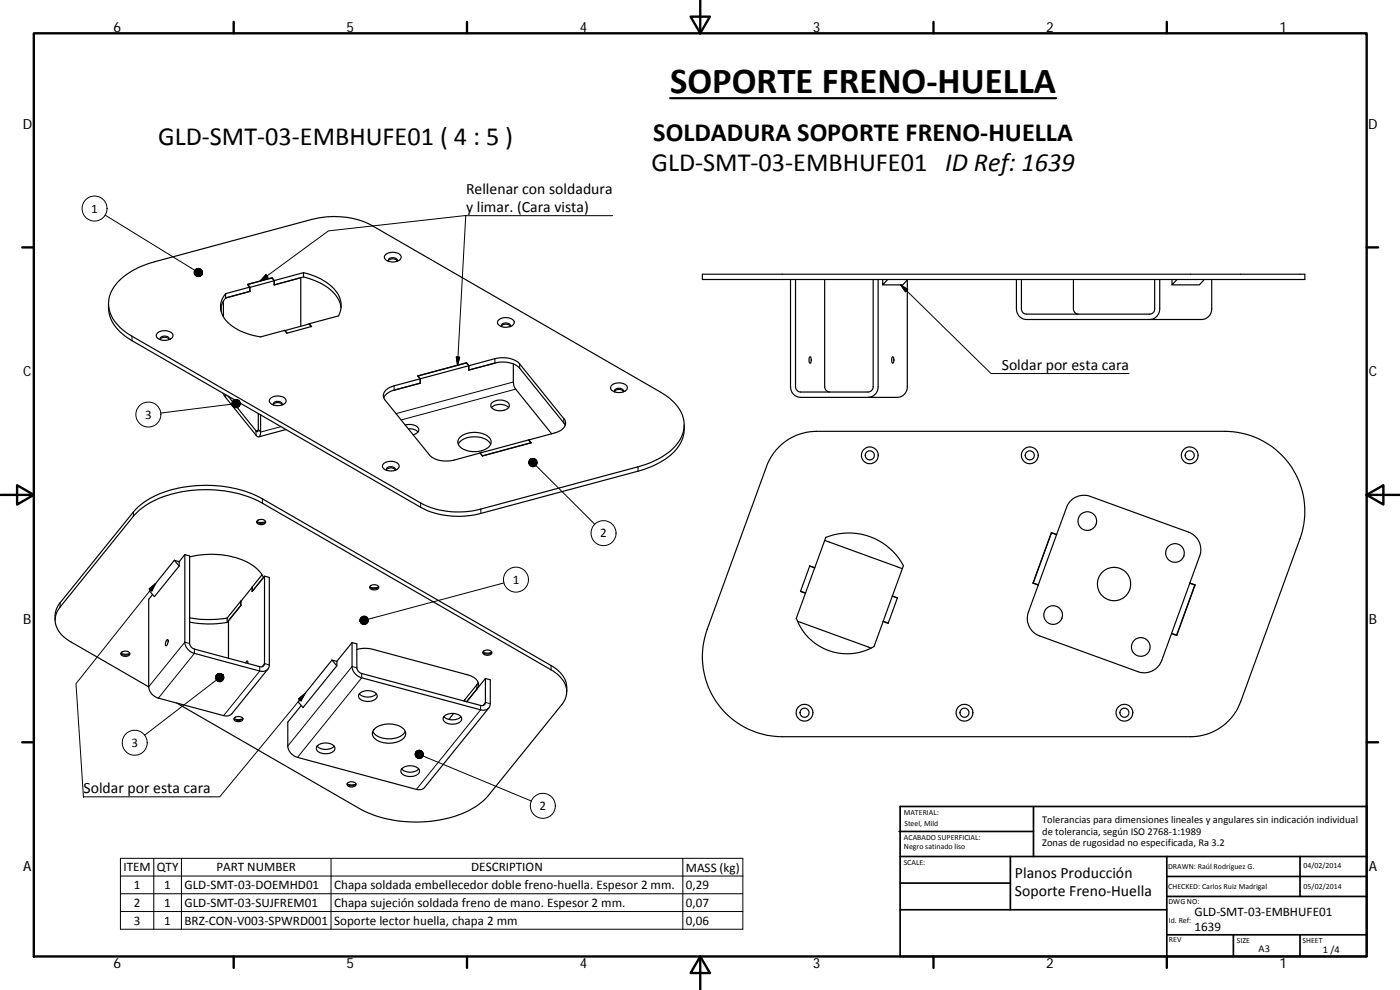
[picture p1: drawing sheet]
<svg xmlns="http://www.w3.org/2000/svg" width="420mm" height="297mm" viewBox="0 0 420 297" stroke-linecap="round" stroke-linejoin="round" font-family="sans-serif">
<g fill="none" stroke="#000" stroke-width=".36">
<path d="M115.7 76.4a3.3 3.3 0 0 1 4.7 .6 2.51 2.51 0 0 1-3.6 1.5 1.29 1.29 0 0 1-1.2-.7 1.29 1.29 0 0 1 .1-1.4zM116.6 78.3a1.7 1.7 0 0 1 2.6 0M116.6 78.4a.97 .97 0 0 1 .4-1 .97 .97 0 0 1 1-.1 .86 .86 0 0 1 .9 .2 .86 .86 0 0 1 .2 .9M32.6 91.1a11.4 11.4 0 0 0 6.2 10.6l87.4 50.5a25.3 25.3 0 0 0 18.1 1.9l47.2-12.7a21 21 0 0 0 12.4-7.9 9.4 9.4 0 0 0 1.4-6M36.1 83.9a24.3 24.3 0 0 1 10.3-5.4l47.2-12.7a25.5 25.5 0 0 1 18.1 1.9l86.6 50a11.9 11.9 0 0 1 7 9.8 12.1 12.1 0 0 1-7.1 9.8l-2.7 1.4-4 1.4-47.2 12.6a25.1 25.1 0 0 1-18.1-1.8l-86.6-50a12 12 0 0 1-7-9.8 9.9 9.9 0 0 1 3.5-7.2zM47.3 99.9a3.3 3.3 0 0 1 4.6 .6 2.17 2.17 0 0 1-2.8 1.6 1.73 1.73 0 0 1-2.1-1.8zM66.4 91.9v1.6M67 90.3v4.7M67.7 89.4l-.7 1.1-.8 2.2M67.7 88.1a6.3 6.3 0 0 0 1.8 9.6 19.7 19.7 0 0 0 8.7 3.4l7.2-2 .7 .9M67.7 88.1v1.3M74.3 85.4l.7 .8"/>
<path d="M74.3 85.4h.1M74.9 87.4h.1M74.9 86.1l-7.2 2M74.9 86.1v1.3l-7.2 2M75 86.2v1.2M75 87.4l-7.3 2M81.7 83.5v-.2l-7.4 2 .6 .8M81.7 83.3l.6 .9v1.3M82.3 85.5l8-2.2v14.6M82.3 84.2l-.7-.8-7.3 2M82.3 85.4v.1M82.3 85.5l8.8-2.4a15.6 15.6 0 0 1 10.6 6.9l.7 2.3"/>
<path d="M85.5 99.2h.1M85.5 99.2l.6 .8M91.1 81.8a15.5 15.5 0 0 1 10.6 7 6.6 6.6 0 0 1-.1 6l-8.8 2.3M91.1 81.8v1.3M91.1 81.8l-16.1 4.4M92.8 97.1l.7 .9-7.4 2M92.8 97.1v.2M93.4 98l-.7-.8-7.2 2M149.5 96.2a3.3 3.3 0 0 1 4.8 .3 1.97 1.97 0 0 1-2.4 1.7 1.92 1.92 0 0 1-2.5-1.8zM150.5 97.9a1.78 1.78 0 0 1 2.7 0M150.6 98a.97 .97 0 0 1 .3-1 .97 .97 0 0 1 1.1-.1 .88 .88 0 0 1 1 1.1M210.8 82.3h180.8v1.6h-180.8z"/>
<path d="M237.1 83.9l.1 .1M237.2 83.9v32.1a3.1 3.1 0 0 0 3.1 3.2h29a3.2 3.2 0 0 0 3-3.2v-32M238.7 83.9v32.1a1.61 1.61 0 0 0 1.6 1.6h20.3a1.58 1.58 0 0 0 1.5-1.6v-32.1M247.5 83.9v32.1a1.61 1.61 0 0 0 1.5 1.6M263.5 83.9v32.1a3.1 3.1 0 0 1-2.9 3.2M264.9 83.9v1.6l1.5-1.6M272.4 83.9l-1.5 1.6h-6M305 83.9v8.7a3.1 3.1 0 0 0 3 3.3h52.6a3.1 3.1 0 0 0 3.1-3.3v-8.7M306.5 83.9v8.7a1.54 1.54 0 0 0 1.5 1.7h37a1.51 1.51 0 0 0 1.5-1.7v-8.7M322.1 83.9v8.7a1.54 1.54 0 0 0 1.5 1.7M348.1 83.9v8.7a3.1 3.1 0 0 1-3.1 3.3M351.7 83.9v1.6l1.5-1.6"/>
<path d="M361.4 83.9l-1.5 1.6h-8.2M48.1 101.8a1.74 1.74 0 0 1 2.6 0M48.2 101.9a.97 .97 0 0 1 .3-1 .97 .97 0 0 1 1-.1 .89 .89 0 0 1 1.2 1.1M67 118l.7 1.3 9.1 11.3a.67 .67 0 0 0 .8 .5 .67 .67 0 0 0 .6-.8v-5.8M68.4 118.8l8.4 10.5a.35 .35 0 0 0 .5 .2 .35 .35 0 0 0 .2-.5v-4.9M81.2 119.5a3.3 3.3 0 0 1 4.6 .6 2.16 2.16 0 0 1-2.8 1.6 1.76 1.76 0 0 1-2.1-1.8zM125.5 112.8l.6 .8v1.4M125.5 112.8v.1M126.1 114.9v.1M126.1 115l-7.8 2.1a4.5 4.5 0 0 0-3.1 2.3M140 109l-14.6 3.8 .7 .9v1.3M140 108.8l.7 .9"/>
<path d="M140.7 109.7l-22.4 6.1a3.4 3.4 0 0 0-3.2 3.3l.5 1 13.3 16.4a7.6 7.6 0 0 0 7.4 1.5l7.7-2.1 .8 .9 14.6-3.9-.7-.9M140.7 109.7l-.7-.8-14.5 3.9M140.7 110.9v.1M140.7 109.7l7.8-2.1a7.7 7.7 0 0 1 7.5 1.6l13.2 16.4a2.53 2.53 0 0 1-1.7 4l-8.8 2.4M140.7 109.7v1.3M148.5 108.9l-7.8 2.1v-1.3M148.5 108.9l-7.8 2.1M148.5 108.9a7.9 7.9 0 0 1 7.5 1.6l13.6 17.1M154.1 109.2v5.7l.3 1.3 11.2 14M183.6 115.6a3.3 3.3 0 0 1 4.6 .5 2.14 2.14 0 0 1-2.8 1.7 1.73 1.73 0 0 1-2.1-1.8zM184.4 117.5a1.72 1.72 0 0 1 2.7 0M184.5 117.6a.96 .96 0 0 1 .3-1 .96 .96 0 0 1 1.1-.1 .91 .91 0 0 1 1.1 1.1"/>
<path d="M243 107.1a.93 .93 0 0 1 .4 1.4l-.1 .4a1.2 1.2 0 0 1-.3-1.8zM267.8 107.1a1.21 1.21 0 0 1 .1 1.9l-.3-1zM82 121.4a1.76 1.76 0 0 1 2.7 0M82.1 121.5a1 1 0 0 1 .4-.9 1 1 0 0 1 1-.2 .89 .89 0 0 1 1.1 1.1M85.8 128.9l-8.1 2.2M115.2 139.1a3.3 3.3 0 0 1 4.6 .6 2.21 2.21 0 0 1-2.8 1.6 1.79 1.79 0 0 1-2.2-1.8zM121.6 127.5a3.1 3.1 0 0 1 4.1 1.5 1.95 1.95 0 0 1-1.7 1.5M122.5 128.7a3.5 3.5 0 0 1 2.9 .9M137.5 133.3a6.1 6.1 0 0 1 6.7-2.1 4.2 4.2 0 0 1 3.1 2.1M138.1 131.2a7 7 0 0 1 8.9 .3 2.27 2.27 0 0 1-1.6 3.4 7.3 7.3 0 0 1-7.5-1 1.88 1.88 0 0 1 .2-2.7zM144.1 135.9l.7 .9M144.1 135.9v.1"/>
<path d="M144.8 136.8h.1M147.5 122.3a3.9 3.9 0 0 1 5.1 0M147.6 120.9a3.8 3.8 0 0 1 5.1 .2 1.5 1.5 0 0 1-1.5 2 3.3 3.3 0 0 1-3.9-1.3zM158.7 132v.1M159.3 132.8l-14.5 4M159.3 132.8l-.7-.8-14.5 3.9M159.3 132.8v.1M233.7 134.2a15.9 15.9 0 0 1 11.4-4.8h122.5a24 24 0 0 1 22.6 32.2l-17.8 48.9a16 16 0 0 1-15.1 10.5h-122.5a24 24 0 0 1-22.6-32.2l18.2-49.8 1.4-2.5zM77.1 156.5a1.78 1.78 0 0 0 2.6 0M77.1 156.6l1.1 .2 1.4-.2M77.2 156.2a1.57 1.57 0 0 1 2.5 .6 1.57 1.57 0 0 1-2.7-.3zM116 141a1.72 1.72 0 0 1 2.6 0"/>
<path d="M116 141.1a.99 .99 0 0 1 .4-1 .99 .99 0 0 1 1-.1 .88 .88 0 0 1 1.1 1.1M315.6 159.9l-5.5 15M315.6 159.9l1.5 .5M315.6 159.8v.1M45.8 178.4l-1.2 1.4v26.3a3.9 3.9 0 0 0 2.9 3.4l19.6 5.2a2.28 2.28 0 0 0 2.5-.6l10.8-13.4M52.3 168.1l1.5 1.7M52.3 168.1l1.5 .4M52.3 168.1l-7.4 9.2 1.4 1.7 7.5-9.2M53.8 168.5v1.3M55.5 166.4l-1.7 2.1M55.5 166.4v26.3a3.9 3.9 0 0 0 2.8 3.3l19.6 5.3a2.05 2.05 0 0 0 2.9-1.8v-26.3l-1.4-.3-3.7 4.6M55.5 166.4l1.4 .4v26.3a2 2 0 0 0 1.4 1.7l19.6 5.2a1.04 1.04 0 0 0 1.5-.9v-26.2"/>
<path d="M56.9 167.1a24.8 24.8 0 0 1 19.2 2.7l2 1.9 1 1.5-3.4 4.2M75.7 176.2h.1M75.7 176.2l-3.4 4.2M78.6 172.5l-2.9 3.6v1.4M111 176a1.74 1.74 0 0 0 2.7 0M111 175.9a1.56 1.56 0 0 1 2.7 .4 1.66 1.66 0 0 1-2.7 0zM111.1 176.2l1 .2 1.4-.2M243 169.9l1.5 .4-1.5-.5-2.8 7.7 1.5 .5-1.4-.6M247.5 162.1l23.3 8.5M269.3 179.5l-1.5-.7 1.5 .6-2.8 7.6-1.5-.5M310.1 174.9l1.5 .6M310.1 174.9v.1"/>
<path d="M311.6 175.6l-3 8a5.6 5.6 0 0 0 3.4 7.2l29.4 10.7a5.6 5.6 0 0 0 7.2-3.3l3-8.1M311.6 175.5v.1M317.1 160.4l-5.5 15.1M317.1 160.4l-1.6-.6-5.5 15.2 1.6 .6M317.1 160.4l3-8.1a5.5 5.5 0 0 1 7.1-3.4l29.5 10.8a5.6 5.6 0 0 1 3.3 7.1l-2.9 8.1M317.1 160.4h.1M357.1 175l-5.5 15M357.1 175l1.5 .5M357.1 174.9l1.6 .6-5.5 15.2-1.6-.6M357.1 174.9v.1M358.6 175.5l-5.5 15.1M358.6 175.5h.1"/>
<path d="M16.5 186.1a6.8 6.8 0 0 1 1.5-5.3l22-27.2a26.6 26.6 0 0 1 18.2-7.8 36.2 36.2 0 0 1 20.5 3.9l86.7 50a7.9 7.9 0 0 1 4.7 7.8M36.3 196a1.7 1.7 0 0 0 2.6 0M36.4 196.1l1.1 .2 1.4-.2M36.5 195.7a1.57 1.57 0 0 1 2.5 .6 1.7 1.7 0 0 1-2.8-.1zM50.1 192l.1-.1a1.24 1.24 0 0 1-.4 1.8l-.2-.6zM56.9 185.4a32.3 32.3 0 0 0 11.3 0v1.4M72.3 180.4l-4.1 5M72.3 180.4v1.3l-4.1 5.1a30.9 30.9 0 0 1-11.3-.2M72.3 180.4h.1M72.3 180.4v1.3l-3.7 4.5v11.3M73.8 198.9l.5-.6v.8M99.6 198.1l-10.1 12.5 1.4 1.7 10.2-12.5"/>
<path d="M99.6 198.1l1.5 .3M99.6 198.1l1.5 1.7M101.1 198.4v1.4M105.7 192.8l-4.6 5.6M105.7 192.8l1.4 .4v7.2a1.98 1.98 0 0 0 1.5 1.7l35.6 9.6a1.03 1.03 0 0 0 1.5-.9v-7.2M105.7 192.8v7.2a3.9 3.9 0 0 0 2.9 3.4l35.6 9.6a2.07 2.07 0 0 0 2.9-1.9v-7.1l-1.4-.4M107.1 194.9a9 9 0 0 1 4.8-.1l28.5 7.7a3.3 3.3 0 0 1 3.1 3.4l-.4 .9M144.9 195.6a1.76 1.76 0 0 0 2.7 0M145 195.8l1.1 .2 1.4-.2M145.1 195.4a1.56 1.56 0 0 1 2.5 .6 1.55 1.55 0 0 1-2.7-.3zM239.4 186.4l22 8.1M265.1 186.4l6-16.7a18.6 18.6 0 0 0-23.3-8.5l-8.8 24.3a16.2 16.2 0 0 0 23.3 8.5l2.7-7.5"/>
<path d="M265.1 186.4l-.1 .1M265.1 186.4l1.5 .6M351.6 190l1.5 .6M351.6 190v.1M353.1 190.6h.1M44.6 206.1l-23.4-13.5a7.5 7.5 0 0 1-4.5-7.8l.6-1.6 .7-1.1 22-27.2a26 26 0 0 1 17-7.7 36.6 36.6 0 0 1 21.7 3.8l86.7 50a7.5 7.5 0 0 1 4.5 7.7l-.3 1.1-1 1.6-22 27.3a24.9 24.9 0 0 1-15.8 7.5 36.8 36.8 0 0 1-22.9-3.6l-54.8-31.7M70.2 215.6a1.72 1.72 0 0 0 2.7 0M70.3 215.7l1.1 .2 1.4-.2M70.4 215.3a1.76 1.76 0 0 1 2.5 .4 1.5 1.5 0 0 1-1.3 .8 1.5 1.5 0 0 1-1.4-.9zM90.4 211.7l-4 5v7.1a3.9 3.9 0 0 0 2.9 3.4l35.7 9.7a2.36 2.36 0 0 0 2.5-.7l19.2-23.8M107.8 208.2a3.9 3.9 0 0 0 5.2 0M107.9 208.2a3.7 3.7 0 0 1 5.2 .3 1.76 1.76 0 0 1-1.8 1.9 3.2 3.2 0 0 1-3.7-1.3z"/>
<path d="M111.9 219.5a6.3 6.3 0 0 0 7.2 1.9 4 4 0 0 0 2.5-1.9M112.5 218.6a7 7 0 0 1 8.9 .4 2.28 2.28 0 0 1-1.7 3.4 7.2 7.2 0 0 1-7.5-1 1.87 1.87 0 0 1 .3-2.8zM133.2 215a3.9 3.9 0 0 0 5.1 0M133.2 215a3.7 3.7 0 0 1 5.3 .3 1.87 1.87 0 0 1-2.2 2 2.68 2.68 0 0 1-3.3-1.6zM136.1 214.1l-1.4 1.8M139.4 210l-.2 .3M139.4 210h.1M139.4 210v.4M139.5 210v.4M143.5 204.8l-4 5.2M145.7 203.6l-5.7 7M95.2 223.9a3.9 3.9 0 0 0 5.1 0"/>
<path d="M95.2 223.9a3.7 3.7 0 0 1 5.3 .3 2.1 2.1 0 0 1-2.7 1.9 2.25 2.25 0 0 1-2.8-1.8zM104.2 235.2a1.73 1.73 0 0 0 2.6 0M104.3 235.3l1 .2 1.4-.2M104.4 234.9a1.57 1.57 0 0 1 2.4 .6 1.55 1.55 0 0 1-2.7-.3zM120.5 230.7a3.9 3.9 0 0 0 5.2 0M120.6 230.7a3.7 3.7 0 0 1 5.2 .3 2.1 2.1 0 0 1-2.6 2 2.29 2.29 0 0 1-2.9-1.9z"/>
<circle cx="261" cy="136.6" r="1.36"/>
<circle cx="261.1" cy="136.6" r="2.52"/>
<circle cx="309" cy="136.6" r="1.36"/>
<circle cx="309.1" cy="136.6" r="2.52"/>
<circle cx="357.1" cy="136.6" r="1.36"/>
<circle cx="357.1" cy="136.6" r="2.52"/>
<circle cx="326.3" cy="156.4" r="2.8"/>
<circle cx="334.3" cy="175.2" r="5"/>
<circle cx="352.6" cy="165.9" r="2.8"/>
<circle cx="316.1" cy="184.5" r="2.81"/>
<circle cx="342.4" cy="194.1" r="2.8"/>
<circle cx="241.5" cy="213.9" r="2.52"/>
<circle cx="241.5" cy="213.8" r="1.36"/>
<circle cx="289.4" cy="213.9" r="2.52"/>
<circle cx="289.5" cy="213.8" r="1.37"/>
<circle cx="337.4" cy="213.9" r="2.52"/>
<circle cx="337.5" cy="213.8" r="1.36"/>
</g>
<g fill="none" stroke="#000" stroke-width=".3">
<path d="M31.5 64.5l26.9 16.6M139.8 64.7l-41.2 4.6-20.5 15M183.9 64.7h-44.1l-2.5 44.9M79.8 82.4l.6 .8-2.3 1.1zM270.3 85.5l27.1 26.6h41.5M270.3 85.5l2.1 1.4-.7 .7zM39.6 100.9v1.3M67.7 118.4v.9M118.3 115.8v1.3M136.9 107.1l1.1 .1-.7 2.4zM148.5 107.6v1.3M154.1 114.6l-35.3 9.5"/>
<path d="M154.8 116.8l-34.4 9.2M156 109.2v1.3M69.6 121.3l-21.4 2.6M77.5 129.1l-.7 .2v1.3M84.3 128l-6.1 1.6-.7-.8M160.9 139.7l17.6 17.6M169.2 125.6v1.3M40 153.6v1.3M78.7 149.7v1.3M126.2 150.9v1.3M144.3 152.7v1.4M191.5 140.1v1.3"/>
<path d="M44.8 176.7l1.9-1.7-1.1 2.3zM46.7 175l-23.9 30.1 2.3 34.2M151.2 174.9l-40.7 10.9M18 180.8v1.3M56.9 193.1l-1.4-.4-10.9 13.4M58.3 194.8v1.2l-10.8 13.5M80.8 199.5l-1.4-.4-.8 1M165.4 199.7v1.3M64.9 204l-21.5 16.6M77.9 200v1.3l-10.8 13.4M89.6 209.7l2-1.7-1.3 2.3zM91.6 208l-25.7 31.1h-40.8"/>
<path d="M107.1 200.4l-1.4-.4-19.3 23.8M108.6 202.1v1.3l-19.3 23.8M143.1 205.5v1.3M144.2 211.7v1.3l-19.2 23.9M147.1 211.1l-1.4-.3-.8 .9M127 226.8l32.5 13.5M36.1 257.5h186.8v21.3h-186.8zM46.2 257.5v21.3M54.5 257.5v21.3M99.3 257.5v21.3M204.9 257.5v21.3M36.1 262.8h186.8"/>
<path d="M36.1 268.2h186.8M36.1 273.5h186.8"/>
<circle cx="28.4" cy="62.6" r="3.7"/>
<circle cx="44.5" cy="124.4" r="3.8"/>
<circle cx="181.1" cy="160" r="3.7"/>
<circle cx="154.8" cy="173.9" r="3.7"/>
<circle cx="40.4" cy="222.9" r="3.8"/>
<circle cx="162.9" cy="241.8" r="3.7"/>
</g>
<g fill="none" stroke="#000" stroke-width=".71">
<path d="M10.1 10h400.1v277h-400.1zM70.1 6.6v3.4M140.2 6.6v3.4M207.3 5h5.8l-2.9 5zM210.2 0v10M280.2 6.6v3.4M350.2 6.6v3.4M6.7 74.2h3.4M410.2 74.2h3.4M.2 148.5h9.9M5.1 145.6l5 2.9-5 2.9zM410.2 148.5l5-2.9v5.8z"/>
<path d="M410.2 148.5h9.9M6.7 222.7h3.4M410.2 222.7h3.4M70.1 287v3.4M140.2 287v3.4M210.2 287l2.9 5h-5.8zM210.2 287v10M280.2 287v3.4M350.2 287v3.4"/>
</g>
<g fill="none" stroke="#000" stroke-width=".51">
<path d="M269.8 249.5h40.4M270.1 257h140.1M270.1 242h140.1v45h-140.1zM303.2 257v16M310.2 242v15M350.2 257v30M390.2 257v12M270.1 273h80.1M270.1 265h33.1M350.2 269h60M350.2 263h60M350.2 280.5h60"/>
<path d="M370.2 280.5v6.5M390.2 280.5v6.5"/>
</g>
<g fill="#000" stroke="#000" stroke-width=".3">
<path d="M60.7 81.9l-.1 .5zM60.7 81.6l-.1 .8zM60.7 81.4l-.1 1zM60.6 81.1v1.3zM60.4 80.9l.2 1.5zM60.2 80.8l.2 .1 .2 1.5zM60 80.6l.2 .2 .4 1.6zM59.7 80.5l.3 .1 .6 1.8zM59.4 80.5h.3l.9 1.9zM59.2 80.6l.2-.1 1.2 1.9zM58.9 80.6h.3l1.4 1.8zM58.7 80.8l.2-.2 1.7 1.8z"/>
<path d="M58.7 80.8l1.9 1.6-2.1-1.4zM58.5 81l2.1 1.4-2.2-1.2zM58.4 81.2l2.2 1.2-2.3-.9zM58.3 81.5l2.3 .9-2.3-.6zM58.3 81.8l2.3 .6-2.3-.4zM58.3 82l2.3 .4-2.3-.1zM58.3 82.3l2.3 .1-2.1 .1zM58.5 82.5l2.1-.1-1.9 .3zM58.7 82.7l1.9-.3-1.7 .4zM58.9 82.8l1.7-.4-1.5 .6zM59.1 83l1.5-.6zM59.4 83l1.2-.6z"/>
<path d="M59.7 83l.9-.6zM60 82.9l.6-.5zM60.2 82.8l.4-.4zM60.6 82.4l-.2 .2zM79.8 82.4l.6 .8-2.3 1.1zM270.3 85.5l2.1 1.4-.7 .7zM136.9 107.1l1.1 .1-.7 2.4zM71.9 120.4l.2 .5zM71.7 120.2l.4 .7zM71.5 120.1l.6 .8zM71.3 119.9l.8 1zM71 119.9l1.1 1z"/>
<path d="M70.7 119.9h.3l1.1 1zM70.5 119.9h.2l1.4 1zM70.2 120l.3-.1 1.6 1zM70 120.2l.2-.2 1.9 .9zM70 120.2l2.1 .7-2.3-.5zM69.8 120.4l2.3 .5-2.4-.3zM69.7 120.6l2.4 .3-2.5-.1zM69.6 120.8l2.5 .1-2.5 .2zM69.6 121.1l2.5-.2-2.5 .5zM69.6 121.4l2.5-.5-2.4 .7zM69.7 121.6l2.4-.7-2.3 1zM69.8 121.9l2.3-1-2.1 1.2z"/>
<path d="M70 122.1l2.1-1.2-1.9 1.3zM70.2 122.2l1.9-1.3-1.6 1.4zM70.5 122.3l1.6-1.4-1.3 1.4zM72.1 120.9l-1.1 1.4h-.2zM72.1 120.9l-.8 1.3-.3 .1zM72.1 120.9l-.8 1.3zM72.1 120.9l-.6 1.2zM72.1 120.9l-.4 1zM72.1 120.9l-.2 .8zM72.1 120.9l-.1 .6zM72.1 120.9v.3zM158.9 138.1l.2-.2-.3 .5z"/>
<path d="M159.1 137.9l-.4 .7zM159.1 137.9l-.4 1zM159.1 137.9l-.3 1.3zM159.1 137.9l-.2 1.5zM159.1 137.9l-.1 1.7-.1-.2zM159.1 137.9l.1 1.9-.2-.2zM159.1 137.9l.4 2.1-.3-.2zM159.1 137.9l.6 2.1h-.2zM159.1 137.9l.9 2.2-.3-.1zM159.1 137.9l1.2 2.1-.3 .1zM159.1 137.9l1.4 2-.2 .1zM159.1 137.9l1.6 1.9-.2 .1z"/>
<path d="M159.1 137.9l1.8 1.7-.2 .2zM159.1 137.9l2 1.5-.2 .2zM159.1 137.9l2.1 1.2-.1 .3zM159.1 137.9l2.1 .9v.3zM159.1 137.9l2.1 .7v.2zM159.1 137.9l2 .4 .1 .3zM159.1 137.9l1.9 .2 .1 .2zM159.1 137.9h1.7l.2 .2zM159.1 137.9l1.5-.2 .2 .2zM159.1 137.9l1.5-.2zM159.1 137.9l1.2-.3zM159.1 137.9l1-.3z"/>
<path d="M159.1 137.9l.7-.3zM159.3 137.7l.2-.1-.4 .3zM159.1 137.9l.2-.2zM44.8 176.7l1.9-1.7-1.1 2.3zM108.1 186.5l.2 .4zM108.1 186.5l.4 .6zM108.1 186.5l.6 .7zM108.1 186.5l.9 .8zM108.1 186.5l1.2 .9-.3-.1zM108.1 186.5l1.5 .8-.3 .1zM108.1 186.5l1.7 .8h-.2zM108.1 186.5l1.9 .6-.2 .2z"/>
<path d="M108.1 186.5l2.1 .4-.2 .2zM108.1 186.5l2.3 .2-.2 .2zM108.1 186.5h2.4l-.1 .2zM108.1 186.5l2.4-.3v.3zM108.1 186.5l2.4-.6v.3zM108.1 186.5l2.4-.8v.2zM108.1 186.5l2.2-1.1 .2 .3zM108.1 186.5l2.1-1.3 .1 .2zM108.1 186.5l1.8-1.4 .3 .1zM108.1 186.5l1.6-1.6 .2 .2zM109.4 184.9h.3l-1.6 1.6zM109.2 184.9h.2l-1.3 1.6z"/>
<path d="M108.9 184.9h.3l-1.1 1.6zM108.7 185.1l.2-.2-.8 1.6zM108.4 185.2l.3-.1-.6 1.4zM108.4 185.2l-.3 1.3zM108.3 185.4l-.2 1.1zM108.1 185.6v.9zM108.1 185.9v.6zM108 186.2l.1 .3zM66.5 202.2l.4 .4zM66.3 202.1l.6 .5zM66 202.1l.9 .5zM65.7 202.1l1.2 .5z"/>
<path d="M65.4 202.1l1.5 .5zM65.2 202.3l.2-.2 1.5 .5zM65 202.5l.2-.2 1.7 .3zM65 202.5l1.9 .1h-2.1zM64.8 202.6h2.1l-2.2 .3zM64.7 202.9l2.2-.3-2.2 .6zM64.7 203.2l2.2-.6-2.2 .9zM64.7 203.5l2.2-.9-2.2 1.1zM64.7 203.7l2.2-1.1-2 1.4zM64.9 204l2-1.4-1.9 1.6zM65 204.2l1.9-1.6-1.7 1.7zM66.9 202.6l-1.4 1.9-.3-.2z"/>
<path d="M66.9 202.6l-1.2 1.9h-.2zM66.9 202.6l-.9 2-.3-.1zM66.9 202.6l-.6 1.9-.3 .1zM66.9 202.6l-.4 1.8-.2 .1zM66.9 202.6l-.2 1.7-.2 .1zM66.9 202.6v1.4l-.2 .3zM66.9 202.6v1.4zM66.9 202.6l.1 1.2zM66.9 202.6l.3 1zM66.9 202.6l.3 .7zM66.9 202.6l.3 .4zM66.9 202.6l.1 .2z"/>
<path d="M89.6 209.7l2-1.7-1.3 2.3zM124.7 225.9l-.1 .5zM124.7 225.9v.8zM124.7 225.9v1zM124.7 225.9l.2 1.2zM124.7 225.9l.4 1.5-.2-.3zM124.7 225.9l.6 1.6-.2-.1zM124.7 225.9l.9 1.7-.3-.1zM124.7 225.9l1.1 1.7h-.2zM124.7 225.9l1.4 1.7h-.3zM124.7 225.9l1.7 1.6-.3 .1zM124.7 225.9l1.9 1.5-.2 .1z"/>
<path d="M124.7 225.9l2.1 1.3-.2 .2zM124.7 225.9l2.2 1.1-.1 .2zM124.7 225.9l2.4 .8-.2 .3zM124.7 225.9l2.4 .5v.3zM124.7 225.9l2.4 .3v.2zM124.7 225.9h2.3l.1 .3zM124.7 225.9l2.2-.2 .1 .2zM124.7 225.9l2-.4 .2 .2zM124.7 225.9l1.8-.6 .2 .2zM124.7 225.9l1.6-.7 .2 .1zM124.7 225.9l1.3-.8 .3 .1zM124.7 225.9l1.3-.8z"/>
<path d="M124.7 225.9l1-.8zM125.2 225.3l.3-.1-.8 .7zM125 225.4l.2-.1-.5 .6zM125 225.4l-.3 .5zM124.8 225.6l-.1 .3z"/>
</g>
<path d="M201.1 29.5h115.9" fill="none" stroke="#000" stroke-width=".63"/>
<text font-size="11" x="201.1" y="27.9">SOPORTE FRENO‐HUELLA</text>
<g font-size="7.9">
<text x="47.5" y="43.4">GLD‐SMT‐03‐EMBHUFE01 ( 4 : 5 )</text>
<text x="196.1" y="42.2">SOLDADURA SOPORTE FRENO‐HUELLA</text>
<text x="195.5" y="51.2">GLD‐SMT‐03‐EMBHUFE01 ID Ref: 1639</text>
</g>
<g font-size="4.7">
<text x="139.9" y="58.2">Rellenar con soldadura</text>
<text x="139.9" y="63.5">y limar. (Cara vista)</text>
<text x="300.6" y="110.9">Soldar por esta cara</text>
<text x="25.1" y="237.9">Soldar por esta cara</text>
<text x="304.6" y="263.5">Planos Producción</text>
<text x="304.6" y="268.9">Soporte Freno‐Huella</text>
</g>
<g font-size="4.2">
<text x="34" y="9.6">6</text>
<text x="104" y="9.6">5</text>
<text x="174" y="9.6">4</text>
<text x="244" y="9.6">3</text>
<text x="314" y="9.6">2</text>
<text x="384" y="9.6">1</text>
<text x="6.8" y="38.7">D</text>
<text x="410.6" y="38.7">D</text>
<text x="7" y="112.9">C</text>
<text x="410.8" y="112.9">C</text>
<text x="7" y="187.1">B</text>
<text x="410.8" y="187.1">B</text>
<text x="7" y="261.3">A</text>
<text x="410.8" y="261.3">A</text>
<text x="34" y="290.4">6</text>
<text x="104" y="290.4">5</text>
<text x="174" y="290.4">4</text>
<text x="244" y="290.4">3</text>
<text x="314" y="290.4">2</text>
<text x="384" y="290.4">1</text>
</g>
<g font-size="3.9">
<text x="27.4" y="63.9">1</text>
<text x="43.5" y="125.6">3</text>
<text x="180.2" y="161.2">2</text>
<text x="153.9" y="175.2">1</text>
<text x="39.4" y="224.1">3</text>
<text x="161.9" y="243">2</text>
<text x="37.1" y="261.4">ITEM</text>
<text x="47.1" y="261.5">QTY</text>
<text x="64.9" y="261.4">PART NUMBER</text>
<text x="141.4" y="261.5">DESCRIPTION</text>
<text x="205.8" y="261.6">MASS (kg)</text>
<text x="40.2" y="266.8">1</text>
<text x="49.3" y="266.8">1</text>
<text x="55.4" y="266.8">GLD‐SMT‐03‐DOEMHD01</text>
<text x="100.3" y="266.8">Chapa soldada embellecedor doble freno‐huella. Espesor 2 mm.</text>
<text x="205.8" y="266.8">0,29</text>
<text x="40.2" y="272.1">2</text>
<text x="49.3" y="272.1">1</text>
<text x="55.4" y="272.1">GLD‐SMT‐03‐SUJFREM01</text>
<text x="100.3" y="272.2">Chapa sujeción soldada freno de mano. Espesor 2 mm.</text>
<text x="205.8" y="272.1">0,07</text>
<text x="358.5" y="274.9">GLD‐SMT‐03‐EMBHUFE01</text>
<text x="40.2" y="277.4">3</text>
<text x="49.3" y="277.4">1</text>
<text x="55.4" y="277.4">BRZ‐CON‐V003‐SPWRD001</text>
<text x="100.3" y="277.5">Soporte lector huella, chapa 2 mm</text>
<text x="205.8" y="277.4">0,06</text>
<text x="358.5" y="279.4">1639</text>
</g>
<g font-size="3.1">
<text x="312.8" y="246.8">Tolerancias para dimensiones lineales y angulares sin indicación individual</text>
<text x="312.8" y="250.4">de tolerancia, según ISO 2768‐1:1989</text>
<text x="312.8" y="254">Zonas de rugosidad no especificada, Ra 3.2</text>
<text x="377.7" y="285.6">A3</text>
<text x="397" y="285.9">1 /4</text>
</g>
<g font-size="2.4">
<text x="271.2" y="244.4">MATERIAL:</text>
<text x="271.3" y="251.9">ACABADO SUPERFICIAL:</text>
<text x="271.4" y="247.9">Steel, Mild</text>
<text x="271.3" y="254.6">Negro satinado liso</text>
<text x="271.2" y="259.7">SCALE:</text>
<text x="350.6" y="260.8">DRAWN: Raúl Rodríguez G.</text>
<text x="391.2" y="260.6">04/02/2014</text>
<text x="350.6" y="266.8">CHECKED: Carlos Ruiz Madrigal</text>
<text x="391.2" y="266.6">05/02/2014</text>
<text x="350.7" y="271.4">DWG NO:</text>
<text x="350.8" y="276.8">Id. Ref:</text>
<text x="350.8" y="282.8">REV</text>
<text x="371.2" y="282.9">SIZE</text>
<text x="390.9" y="282.9">SHEET</text>
</g>
</svg>
